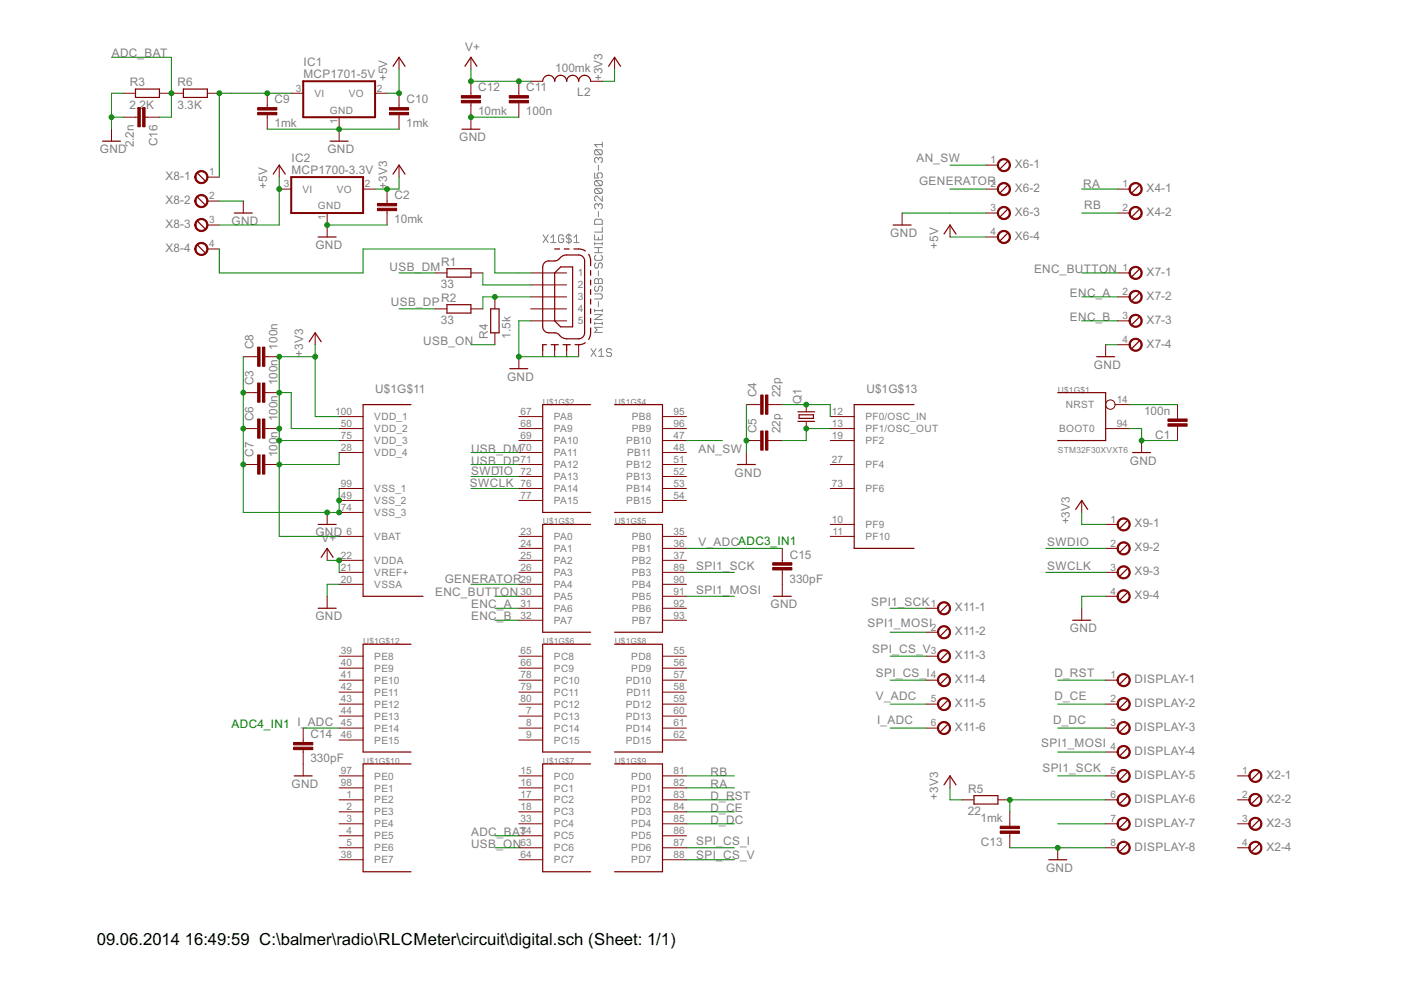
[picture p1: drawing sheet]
<svg xmlns="http://www.w3.org/2000/svg" width="297mm" height="210mm" viewBox="0 0 297 210" stroke-linecap="round" stroke-linejoin="round" font-family="sans-serif">
<g fill="none" stroke="#808080" stroke-width=".21">
<path d="M126.1 36.7v1h.8l-.3-.8 .3-.2h.5l.3 .2v.6l-.3 .2M126.3 31.7h1.1l.3 .3v.6l-.3 .2M126.3 38.3h1.1l.3 .3v.5l-.3 .3M126.3 39.9h1.1l.3 .3v.5l-.3 .3M126.3 31.7l-.2 .3v.6l.2 .2h1.1M126.3 38.3l-.2 .3v.5l.2 .3h1.1M126.3 39.9l-.2 .3v.5l.2 .3h1.1M126.3 39.9l1.1 1.1M126.3 38.3l1.1 1.1M126.3 31.7l1.1 1.1M126.9 33.7l.2-.3h.3l.3 .3v.5l-.3 .3M126.9 33.7l-.3-.3h-.3l-.2 .3v.5l.2 .3"/>
<path d="M126.9 33.7v.2M126.9 35v1.1M127.7 30.1v1.1M127.7 30.6h-1.6l.5 .6M115.1 49.8l1.1 1.6M116.2 49.8l-1.1 1.6M116.8 50.4l.5-.6v1.6M116.8 51.4h1.1M119.5 50.1l-.3-.3h-.5l-.3 .3v1.1l.3 .2h.5l.3-.2v-.6h-.5M120.6 49.5v2.2M121.1 50.1l-.2-.3h-.6l-.2 .3v.3l.2 .2h.6l.2 .3v.3l-.2 .2h-.6l-.2-.2M121.7 51.4h1.1"/>
<path d="M121.7 50.4l.5-.6v1.6M126.1 46.8l.2-.3h1.1l.3 .3v.8h-1.6zM126.1 49.8v1h1.6v-1M126.1 51.4v.5M126.1 53.6h1.6M126.1 52.5h1.6M126.1 51.7h1.6M126.3 54.1l-.2 .3v.5l.2 .3h1.1l.3-.3v-.5l-.3-.3M126.3 55.8l-.2 .2v.6l.2 .3h.3l.3-.3v-.6l.2-.2h.3l.3 .2v.6l-.3 .3M126.3 59h.3l.3 .3 .2-.3h.3l.3 .3v.8h-1.6v-.8zM126.9 43.5l.2-.3h.3l.3 .3v.5l-.3 .3M126.9 43.5l-.3-.3h-.3l-.2 .3v.5l.2 .3"/>
<path d="M126.9 43.5v.3M126.9 44.9v1M126.9 50.3v.5M126.9 52.5v1.1M126.9 57.4v1.1M126.9 59.3v.8M127.7 41.6v1.1l-1.1-1.1h-.3l-.2 .2v.6l.2 .3M127.7 48.1v1.1h-1.6M127.7 51.4v.5M125.3 73.9l1.1 1.7M126.1 62.3h1.3l.3 .3v.5l-.3 .3h-1.3M126.1 68.6h1.6"/>
<path d="M126.1 65.6v.5M126.1 68.3v.6M126.1 66.7h1.6l-1.6 1.1h1.6M126.1 65.8h1.6M126.3 60.7l-.2 .2v.6l.2 .3h.3l.3-.3v-.6l.2-.2h.3l.3 .2v.6l-.3 .3M126.4 73.9l-1.1 1.7M126.9 63.9v1.1M126.9 74.5l.6-.6v1.7M126.9 75.6h1.1M127.7 69.4h-1.6l.5 .5-.5 .6h1.6M127.7 65.6v.5M127.7 68.3v.6"/>
<path d="M129.7 74.2l-.3-.3h-.6l-.2 .3v.3l.2 .2h.6l.3 .3v.3l-.3 .3h-.6l-.2-.3"/>
</g>
<g fill="none" stroke="#800000" stroke-width=".25">
<path d="M28.7 18.9h5.1v1.8h-5.1zM38.9 18.9h5.1v1.8h-5.1zM83.3 14.1l1.3-2 1.3 2M98.6 14.1l1.2-2 1.3 2M115.1 17.2a1.27 1.27 0 0 1 1.2-1.2 1.27 1.27 0 0 1 1.3 1.2 1.27 1.27 0 0 1 1.3-1.2 1.27 1.27 0 0 1 1.2 1.2 1.27 1.27 0 0 1 1.3-1.2 1.27 1.27 0 0 1 1.3 1.2 1.27 1.27 0 0 1 1.3-1.2 1.27 1.27 0 0 1 1.2 1.2M129 14.1l1.3-2 1.3 2M21.7 29.9h3.8M41.9 36.8l1.6 1.5M57.9 36.9l1.3-1.9 1.3 1.9M70 29.9h3.8M83.3 36.9l1.3-1.9 1.3 1.9M97.9 27.4h3.8"/>
<path d="M213.6 34.2l-1.5 1.6M213.6 39.3l-1.5 1.6M241.5 39.3l-1.5 1.6M41.9 41.9l1.6 1.5M41.9 46.9l1.6 1.6M41.9 52l1.6 1.6M49.7 45.2h3.8M67.5 50.2h3.8M94.8 57h5v1.8h-5zM115.4 55.8l.1-.2a2.38 2.38 0 0 1 2.1-.3l.8-.3 .7-.7 1-.2h2.9l.7 .4 .3 .8-.1 15.5-.4 .7-.8 .3h-2.9l-.7-.3-.7-.7a2.51 2.51 0 0 0-2.1-.2l-.8-.3-.3-.5-.1-.5v-12.7zM117.6 52.8h1M118.9 56.6h2.5v12.7h-2.5l-1.3-1.3v-10.1z"/>
<path d="M119.6 52.8h1.1M121.7 52.8h1.4l1 .4M124.8 53.9l.4 1v1.4M125.2 57.4v1M125.2 59.4v1M189.4 47.7h3.8M200.2 49.6l1.2-1.9 1.3 1.9M213.6 44.4l-1.5 1.5M213.6 49.5l-1.5 1.5M241.5 44.4l-1.5 1.5M241.5 57.1l-1.5 1.5M65.6 72.5l1.2-1.9 1.3 1.9"/>
<path d="M94.8 64.6h5v1.8h-5zM104 65.5h1.8v5.1h-1.8zM108.1 78.2h3.8M115.1 73.1h.7M116.8 73.1h1.6M119.4 73.1h1.5M124.1 72.7l-1 .4h-1.2M125.2 69.5v1.4l-.4 1.1M125.2 61.4v1M125.2 63.4v1.1M125.2 65.5v1M125.2 67.5v1"/>
<path d="M232.5 75.6h3.8M241.5 62.2l-1.5 1.5M241.5 67.3l-1.5 1.5M241.5 72.3l-1.5 1.6M87.1 85.8h-10.1v40.6h12.7M125.2 85.8h-10.1v22.8h10.1M130.3 85.8h10.2v22.8h-10.2M156.3 98.5h3.8M169.2 87.3h3.5M169.2 89.3h3.5M169.4 87.9h3.1v.8h-3.1zM193.8 85.8h-12.7v30.5h12.7"/>
<path d="M224.3 83.2h10.1v10.2h-10.1M240.1 95.9h3.8M67.5 111.2h3.8M68.1 118.2l1.3-1.9 1.2 1.9M125.2 111.2h-10.1v22.8h10.1M130.3 111.2h10.2v22.8h-10.2M228.1 108l1.2-1.9 1.3 1.9M239 110.4l-1.5 1.6M239 115.5l-1.5 1.5M67.5 129h3.8M87.1 136.6h-10.1v22.8h10.1M125.2 136.6h-10.1v22.8h10.1"/>
<path d="M130.3 136.6h10.2v22.8h-10.2M164 126.4h3.8M200.9 128.2l-1.5 1.5M200.9 133.3l-1.5 1.5M200.9 138.4l-1.5 1.5M227.4 131.5h3.8M239 120.6l-1.5 1.5M239 125.7l-1.5 1.5M200.9 148.5l-1.5 1.6M200.9 143.4l-1.5 1.6M200.9 153.6l-1.5 1.5M239 143.4l-1.5 1.6"/>
<path d="M239 148.5l-1.5 1.6M239 153.6l-1.5 1.5M239 158.7l-1.5 1.5M62.4 164.5h3.8M87.1 162h-10.1v22.8h10.1M125.2 162h-10.1v22.8h10.1M130.3 162h10.2v22.8h-10.2M200.2 166.4l1.2-1.9 1.3 1.9M206.5 168.7h5.1v1.8h-5.1zM239 163.7l-1.5 1.6M239 168.8l-1.5 1.5M239 173.9l-1.5 1.5"/>
<path d="M239 179l-1.5 1.5M266.9 163.7l-1.5 1.6M266.9 168.8l-1.5 1.5M266.9 173.9l-1.5 1.5M266.9 179l-1.5 1.5M222.4 182.3h3.8"/>
</g>
<g fill="none" stroke="#800000" stroke-width=".21">
<path d="M26.2 19.8h2.5M33.8 19.8h5.1M44 19.8h2.5M56.7 19.8v3M61.7 19.8h2.6M79.5 19.8h2.6M84.6 12.1v2.6M84.6 19.8v3M99.8 12.1v2.6M99.8 17.2v3.1M110 17.2v3.1M112.5 17.2h2.6"/>
<path d="M125.2 17.2h2.6M130.3 12.1v2.6M23.6 27.4v2.5M26.2 24.8h3M30.8 24.8h3M44 37.5h2.5M56.7 24.3v3.1M59.2 35v2.5M71.9 24.8v5.1M84.6 24.3v3.1M84.6 35v2.5M99.8 21.8v5.6"/>
<path d="M110 21.8v3M209 35h2.6M44 42.6h2.5M44 47.7h2.5M44 52.8h2.5M51.6 42.6v2.6M59.2 40.1h2.5M69.4 45.2v5M77 40.1h2.5M82.1 40.1v3M82.1 44.7v3M92.2 57.9h2.6"/>
<path d="M99.8 57.9h2.6M112.5 57.9h7.6M191.3 45.2v2.5M201.4 47.7v2.5M209 40.1h2.6M209 45.2h2.6M209 50.2h2.6M237 40.1h2.5M237 45.2h2.5M237 57.9h2.5M51.6 75.6h3M56.2 75.6h3"/>
<path d="M66.8 70.6v2.5M92.2 65.5h2.6M99.8 65.5h2.6M104.9 62.9v2.6M104.9 70.6v2.5M110 75.6v2.6M112.5 60.4h7.6M112.5 62.9h7.6M112.5 65.5h7.6M112.5 68h7.6M115.1 73.1v2.5M117.6 73.1v2.5"/>
<path d="M120.1 73.1v2.5M122.7 73.1v2.5M234.4 73.1v2.5M237 62.9h2.5M237 68h2.5M237 73.1h2.5M51.6 90.9h3M51.6 98.5h3M51.6 83.2h3M56.2 90.9h3M56.2 98.5h3M56.2 83.2h3"/>
<path d="M71.9 90.9h5.1M71.9 88.3h5.1M71.9 93.4h5.1M71.9 95.9h5.1M110 90.9h5.1M110 88.3h5.1M110 93.4h5.1M110 95.9h5.1M110 98.5h5.1M140.5 90.9h5M140.5 88.3h5M140.5 93.4h5"/>
<path d="M140.5 95.9h5M140.5 98.5h5M158.2 85.8h3.1M158.2 93.4h3.1M158.2 95.9v2.6M162.8 85.8h3.1M162.8 93.4h3.1M170.9 85.8v1.5M170.9 89.3v1.6M176 90.9h5.1M176 88.3h5.1M176 93.4h5.1"/>
<path d="M176 98.5h5.1M234.4 90.9h5.1M236.4 85.8h3.1M242 93.4v2.5M249.7 85.8v3M249.7 90.4v3M69.4 108.6v2.6M69.4 116.3v2.5M71.9 103.6h5.1M71.9 106.1h5.1M71.9 113.7h5.1M71.9 118.8h5.1"/>
<path d="M71.9 108.6h5.1M110 101h5.1M110 103.6h5.1M110 106.1h5.1M110 113.7h5.1M110 116.3h5.1M110 118.8h5.1M140.5 101h5M140.5 103.6h5M140.5 106.1h5M140.5 113.7h5M140.5 116.3h5"/>
<path d="M140.5 118.8h5M165.9 116.3v3M176 103.6h5.1M176 113.7h5.1M176 111.2h5.1M229.3 106.1v2.5M234.4 116.3h2.6M234.4 111.2h2.6M69.4 126.4v2.6M71.9 121.3h5.1M71.9 123.9h5.1M71.9 139.1h5.1"/>
<path d="M110 121.3h5.1M110 123.9h5.1M110 126.4h5.1M110 129h5.1M110 131.5h5.1M110 139.1h5.1M140.5 121.3h5M140.5 123.9h5M140.5 126.4h5M140.5 129h5M140.5 131.5h5M140.5 139.1h5"/>
<path d="M165.9 120.8v5.6M196.3 129h2.6M196.3 139.1h2.6M196.3 134h2.6M229.3 129v2.5M234.4 121.3h2.6M234.4 126.4h2.6M64.3 154.4v3M64.3 158.9v5.6M71.9 151.8h5.1M71.9 154.4h5.1M71.9 156.9h5.1"/>
<path d="M71.9 141.7h5.1M71.9 144.2h5.1M71.9 146.7h5.1M71.9 149.3h5.1M110 151.8h5.1M110 154.4h5.1M110 156.9h5.1M110 141.7h5.1M110 144.2h5.1M110 146.7h5.1M110 149.3h5.1M140.5 151.8h5"/>
<path d="M140.5 154.4h5M140.5 156.9h5M140.5 141.7h5M140.5 144.2h5M140.5 146.7h5M140.5 149.3h5M196.3 154.4h2.6M196.3 144.2h2.6M196.3 149.3h2.6M234.4 154.4h2.6M234.4 144.2h2.6M234.4 149.3h2.6"/>
<path d="M234.4 159.4h2.6M71.9 164.5h5.1M71.9 167h5.1M71.9 169.6h5.1M71.9 172.1h5.1M71.9 174.7h5.1M71.9 177.2h5.1M71.9 179.7h5.1M110 164.5h5.1M110 167h5.1M110 169.6h5.1M110 172.1h5.1"/>
<path d="M110 174.7h5.1M110 177.2h5.1M110 179.7h5.1M140.5 164.5h5M140.5 167h5M140.5 169.6h5M140.5 172.1h5M140.5 174.7h5M140.5 177.2h5M140.5 179.7h5M201.4 164.5v2.5M204 169.6h2.5"/>
<path d="M211.6 169.6h2.5M214.1 172.1v3.1M214.1 176.7v3M224.3 179.7v2.6M234.4 164.5h2.6M234.4 169.6h2.6M234.4 174.7h2.6M234.4 179.7h2.6M262.4 164.5h2.5M262.4 169.6h2.5M262.4 174.7h2.5M262.4 179.7h2.5"/>
<path d="M71.9 182.3h5.1M110 182.3h5.1M140.5 182.3h5"/>
<circle cx="235.4" cy="85.8" r=".99"/>
</g>
<g fill="#800000" stroke="#800000" stroke-width=".21">
<path d="M108 21.3h4v.5h-4z"/>
<path d="M108 20.3h4v.5h-4z"/>
<path d="M97.8 21.3h4.1v.5h-4.1z"/>
<path d="M97.8 20.3h4.1v.5h-4.1z"/>
<path d="M247.6 88.8h4.1v.5h-4.1z"/>
<path d="M247.6 89.9h4.1v.5h-4.1z"/>
<path d="M80 44.2h4.1v.5h-4.1z"/>
<path d="M80 43.1h4.1v.5h-4.1z"/>
<path d="M55.6 81.2h.6v4.1h-.6z"/>
<path d="M54.6 81.2h.5v4.1h-.5z"/>
<path d="M162.3 83.8h.5v4h-.5z"/>
<path d="M161.3 83.8h.5v4h-.5z"/>
<path d="M162.3 91.4h.5v4h-.5z"/>
<path d="M161.3 91.4h.5v4h-.5z"/>
<path d="M55.6 88.8h.6v4.1h-.6z"/>
<path d="M54.6 88.8h.5v4.1h-.5z"/>
<path d="M55.6 96.5h.6v4h-.6z"/>
<path d="M54.6 96.5h.5v4h-.5z"/>
<path d="M55.6 73.6h.6v4.1h-.6z"/>
<path d="M54.6 73.6h.5v4.1h-.5z"/>
<path d="M54.6 23.8h4.1v.5h-4.1z"/>
<path d="M54.6 22.8h4.1v.5h-4.1z"/>
<path d="M82.6 23.8h4v.5h-4z"/>
<path d="M82.6 22.8h4v.5h-4z"/>
<path d="M212.1 175.2h4v.5h-4z"/>
<path d="M212.1 176.2h4v.5h-4z"/>
<path d="M62.3 158.4h4v.5h-4z"/>
<path d="M62.3 157.4h4v.5h-4z"/>
<path d="M163.8 120.3h4.1v.5h-4.1z"/>
<path d="M163.8 119.3h4.1v.5h-4.1z"/>
<path d="M29.2 22.8h.5v4.1h-.5z"/>
<path d="M30.2 22.8h.6v4.1h-.6z"/>
</g>
<g fill="#800000" stroke="#800000" stroke-width=".21">
<path d="M239.8 39.1a1.4 1.4 0 0 1 2.2 .3 1.4 1.4 0 0 1-.9 2 1.4 1.4 0 0 1-1.7-1.3h.2a1.15 1.15 0 0 1 1.6-1.1 1.15 1.15 0 0 1 .3 1.9 1.15 1.15 0 0 1-1.8-.5l-.1-.3h-.2z" fill-rule="evenodd"/>
<path d="M239.8 44.2a1.4 1.4 0 0 1 2.2 .3 1.4 1.4 0 0 1-.9 2 1.4 1.4 0 0 1-1.7-1.3h.2a1.15 1.15 0 0 1 1.6-1.1 1.15 1.15 0 0 1 .3 1.9 1.15 1.15 0 0 1-1.8-.6l-.1-.2h-.2z" fill-rule="evenodd"/>
<path d="M237.2 110.2a1.4 1.4 0 0 1 2.2 .3 1.4 1.4 0 0 1-.8 2 1.4 1.4 0 0 1-1.8-1.3h.3a1.15 1.15 0 0 1 1.6-1.1 1.15 1.15 0 0 1 .3 1.9 1.15 1.15 0 0 1-1.9-.5v-.3h-.3z" fill-rule="evenodd"/>
<path d="M237.2 115.3a1.4 1.4 0 0 1 2.2 .3 1.4 1.4 0 0 1-.8 2 1.4 1.4 0 0 1-1.8-1.3h.3a1.15 1.15 0 0 1 1.6-1.1 1.15 1.15 0 0 1 .3 1.9 1.15 1.15 0 0 1-1.9-.6v-.2h-.3z" fill-rule="evenodd"/>
<path d="M237.2 120.4a1.4 1.4 0 0 1 2.2 .2 1.4 1.4 0 0 1-.8 2.1 1.4 1.4 0 0 1-1.8-1.4h.3a1.15 1.15 0 0 1 1.6-1 1.15 1.15 0 0 1 .3 1.9 1.15 1.15 0 0 1-1.9-.6v-.3h-.3z" fill-rule="evenodd"/>
<path d="M237.2 125.5a1.4 1.4 0 0 1 2.2 .2 1.4 1.4 0 0 1-.8 2.1 1.4 1.4 0 0 1-1.8-1.4h.3a1.15 1.15 0 0 1 1.6-1.1 1.15 1.15 0 0 1 .3 2 1.15 1.15 0 0 1-1.9-.6v-.3h-.3z" fill-rule="evenodd"/>
<path d="M199.1 128a1.39 1.39 0 0 1 2.2 .3 1.39 1.39 0 0 1-.8 2 1.39 1.39 0 0 1-1.7-1.3h.2a1.14 1.14 0 0 1 1.7-1 1.14 1.14 0 0 1 .1 1.9 1.14 1.14 0 0 1-1.8-.7v-.2h-.2z" fill-rule="evenodd"/>
<path d="M199.1 133.1a1.39 1.39 0 0 1 2.2 .2 1.39 1.39 0 0 1-.8 2.1 1.39 1.39 0 0 1-1.7-1.4h.2a1.14 1.14 0 0 1 1.7-.9 1.14 1.14 0 0 1 .1 1.9 1.14 1.14 0 0 1-1.8-.7v-.3h-.2z" fill-rule="evenodd"/>
<path d="M199.1 138.2a1.39 1.39 0 0 1 2.2 .2 1.39 1.39 0 0 1-.8 2.1 1.39 1.39 0 0 1-1.7-1.4h.2a1.14 1.14 0 0 1 1.7-.9 1.14 1.14 0 0 1 .1 1.9 1.14 1.14 0 0 1-1.8-.7v-.3h-.2z" fill-rule="evenodd"/>
<path d="M199.1 143.3a1.39 1.39 0 0 1 2.2 .2 1.39 1.39 0 0 1-.8 2.1 1.39 1.39 0 0 1-1.7-1.4h.2a1.14 1.14 0 0 1 1.7-.9 1.14 1.14 0 0 1 .1 1.9 1.14 1.14 0 0 1-1.8-.7v-.3h-.2z" fill-rule="evenodd"/>
<path d="M199.1 148.3a1.4 1.4 0 0 1 2.2 .2 1.4 1.4 0 0 1-.8 2.1 1.4 1.4 0 0 1-1.7-1.3h.2a1.14 1.14 0 0 1 1.7-1 1.14 1.14 0 0 1 .1 2 1.14 1.14 0 0 1-1.8-.7v-.3h-.2z" fill-rule="evenodd"/>
<path d="M199.1 153.4a1.4 1.4 0 0 1 2.2 .2 1.4 1.4 0 0 1-.8 2.1 1.4 1.4 0 0 1-1.7-1.3h.2a1.14 1.14 0 0 1 1.7-1 1.14 1.14 0 0 1 .1 1.9 1.14 1.14 0 0 1-1.8-.7v-.2h-.2z" fill-rule="evenodd"/>
<path d="M237.2 143.3a1.4 1.4 0 0 1 2.2 .2 1.4 1.4 0 0 1-.8 2.1 1.4 1.4 0 0 1-1.8-1.4h.3a1.15 1.15 0 0 1 1.6-1.1 1.15 1.15 0 0 1 .3 1.9 1.15 1.15 0 0 1-1.9-.5v-.3h-.3z" fill-rule="evenodd"/>
<path d="M237.2 148.3a1.4 1.4 0 0 1 2.2 .2 1.4 1.4 0 0 1-.8 2.1 1.4 1.4 0 0 1-1.8-1.3h.3a1.15 1.15 0 0 1 1.6-1.1 1.15 1.15 0 0 1 .3 1.9 1.15 1.15 0 0 1-1.9-.5v-.3h-.3z" fill-rule="evenodd"/>
<path d="M237.2 153.4a1.4 1.4 0 0 1 2.2 .2 1.4 1.4 0 0 1-.8 2.1 1.4 1.4 0 0 1-1.8-1.3h.3a1.15 1.15 0 0 1 1.6-1.1 1.15 1.15 0 0 1 .3 1.9 1.15 1.15 0 0 1-1.9-.6v-.2h-.3z" fill-rule="evenodd"/>
<path d="M237.2 158.5a1.4 1.4 0 0 1 2.2 .2 1.4 1.4 0 0 1-.8 2.1 1.4 1.4 0 0 1-1.8-1.4h.3a1.15 1.15 0 0 1 1.6-1 1.15 1.15 0 0 1 .3 1.9 1.15 1.15 0 0 1-1.9-.6v-.3h-.3z" fill-rule="evenodd"/>
<path d="M237.2 163.6a1.4 1.4 0 0 1 2.2 .2 1.4 1.4 0 0 1-.8 2.1 1.4 1.4 0 0 1-1.8-1.4h.3a1.15 1.15 0 0 1 1.6-1 1.15 1.15 0 0 1 .3 1.9 1.15 1.15 0 0 1-1.9-.6v-.3h-.3z" fill-rule="evenodd"/>
<path d="M237.2 168.6a1.4 1.4 0 0 1 2.2 .3 1.4 1.4 0 0 1-.8 2.1 1.4 1.4 0 0 1-1.8-1.4h.3a1.15 1.15 0 0 1 1.6-1.1 1.15 1.15 0 0 1 .3 1.9 1.15 1.15 0 0 1-1.9-.5v-.3h-.3z" fill-rule="evenodd"/>
<path d="M237.2 173.7a1.4 1.4 0 0 1 2.2 .3 1.4 1.4 0 0 1-.8 2 1.4 1.4 0 0 1-1.8-1.3h.3a1.15 1.15 0 0 1 1.6-1.1 1.15 1.15 0 0 1 .3 1.9 1.15 1.15 0 0 1-1.9-.5v-.3h-.3z" fill-rule="evenodd"/>
<path d="M237.2 178.8a1.4 1.4 0 0 1 2.2 .2 1.4 1.4 0 0 1-.8 2.1 1.4 1.4 0 0 1-1.8-1.4h.3a1.15 1.15 0 0 1 1.6-1 1.15 1.15 0 0 1 .3 1.9 1.15 1.15 0 0 1-1.9-.6v-.3h-.3z" fill-rule="evenodd"/>
<path d="M211.8 34.1a1.4 1.4 0 0 1 2.2 .1 1.4 1.4 0 0 1-.8 2.1 1.4 1.4 0 0 1-1.7-1.3h.2a1.15 1.15 0 0 1 1.6-1.1 1.15 1.15 0 0 1 .3 1.9 1.15 1.15 0 0 1-1.9-.5v-.3h-.2z" fill-rule="evenodd"/>
<path d="M211.8 39.1a1.4 1.4 0 0 1 2.2 .2 1.4 1.4 0 0 1-.8 2.1 1.4 1.4 0 0 1-1.7-1.3h.2a1.15 1.15 0 0 1 1.6-1.1 1.15 1.15 0 0 1 .3 1.9 1.15 1.15 0 0 1-1.9-.5v-.3h-.2z" fill-rule="evenodd"/>
<path d="M211.8 44.2a1.4 1.4 0 0 1 2.2 .2 1.4 1.4 0 0 1-.8 2.1 1.4 1.4 0 0 1-1.7-1.3h.2a1.15 1.15 0 0 1 1.6-1.1 1.15 1.15 0 0 1 .3 1.9 1.15 1.15 0 0 1-1.9-.6v-.2h-.2z" fill-rule="evenodd"/>
<path d="M211.8 49.3a1.4 1.4 0 0 1 2.2 .2 1.4 1.4 0 0 1-.8 2.1 1.4 1.4 0 0 1-1.7-1.4h.2a1.15 1.15 0 0 1 1.6-1 1.15 1.15 0 0 1 .3 1.9 1.15 1.15 0 0 1-1.9-.6v-.3h-.2z" fill-rule="evenodd"/>
<path d="M265.2 163.6a1.4 1.4 0 0 1 2.2 .2 1.4 1.4 0 0 1-.9 2.1 1.4 1.4 0 0 1-1.7-1.4h.2a1.15 1.15 0 0 1 1.6-1 1.15 1.15 0 0 1 .3 1.9 1.15 1.15 0 0 1-1.8-.6l-.1-.3h-.2z" fill-rule="evenodd"/>
<path d="M265.2 168.6a1.4 1.4 0 0 1 2.2 .3 1.4 1.4 0 0 1-.9 2 1.4 1.4 0 0 1-1.7-1.3h.2a1.15 1.15 0 0 1 1.6-1.1 1.15 1.15 0 0 1 .3 1.9 1.15 1.15 0 0 1-1.8-.5l-.1-.3h-.2z" fill-rule="evenodd"/>
<path d="M265.2 173.7a1.4 1.4 0 0 1 2.2 .3 1.4 1.4 0 0 1-.9 2 1.4 1.4 0 0 1-1.7-1.3h.2a1.15 1.15 0 0 1 1.6-1.1 1.15 1.15 0 0 1 .3 1.9 1.15 1.15 0 0 1-1.8-.5l-.1-.3h-.2z" fill-rule="evenodd"/>
<path d="M265.2 178.8a1.4 1.4 0 0 1 2.2 .2 1.4 1.4 0 0 1-.9 2.1 1.4 1.4 0 0 1-1.7-1.4h.2a1.15 1.15 0 0 1 1.6-1 1.15 1.15 0 0 1 .3 1.9 1.15 1.15 0 0 1-1.8-.6l-.1-.3h-.2z" fill-rule="evenodd"/>
<path d="M239.8 56.9a1.4 1.4 0 0 1 2.2 .2 1.4 1.4 0 0 1-.8 2.1 1.4 1.4 0 0 1-1.8-1.3h.2a1.15 1.15 0 0 1 1.6-1.1 1.15 1.15 0 0 1 .3 1.9 1.15 1.15 0 0 1-1.8-.6l-.1-.2h-.2z" fill-rule="evenodd"/>
<path d="M239.8 62a1.4 1.4 0 0 1 2.2 .2 1.4 1.4 0 0 1-.8 2.1 1.4 1.4 0 0 1-1.8-1.4h.2a1.15 1.15 0 0 1 1.6-1 1.15 1.15 0 0 1 .3 1.9 1.15 1.15 0 0 1-1.8-.6l-.1-.3h-.2z" fill-rule="evenodd"/>
<path d="M239.8 67.1a1.4 1.4 0 0 1 2.2 .2 1.4 1.4 0 0 1-.8 2.1 1.4 1.4 0 0 1-1.8-1.4h.2a1.15 1.15 0 0 1 1.6-1.1 1.15 1.15 0 0 1 .3 2 1.15 1.15 0 0 1-1.8-.6l-.1-.3h-.2z" fill-rule="evenodd"/>
<path d="M239.8 72.1a1.4 1.4 0 0 1 2.2 .3 1.4 1.4 0 0 1-.9 2.1 1.4 1.4 0 0 1-1.7-1.4h.2a1.15 1.15 0 0 1 1.6-1.1 1.15 1.15 0 0 1 .3 1.9 1.15 1.15 0 0 1-1.8-.5l-.1-.3h-.2z" fill-rule="evenodd"/>
<path d="M41.7 36.6a1.4 1.4 0 0 1 2.2 .2 1.4 1.4 0 0 1-.8 2.1 1.4 1.4 0 0 1-1.8-1.4h.3a1.15 1.15 0 0 1 1.6-1 1.15 1.15 0 0 1 .2 1.9 1.15 1.15 0 0 1-1.8-.6v-.3h-.3z" fill-rule="evenodd"/>
<path d="M41.7 41.7a1.4 1.4 0 0 1 2.2 .2 1.4 1.4 0 0 1-.8 2.1 1.4 1.4 0 0 1-1.8-1.4h.3a1.15 1.15 0 0 1 1.6-1.1 1.15 1.15 0 0 1 .2 2 1.15 1.15 0 0 1-1.8-.6v-.3h-.3z" fill-rule="evenodd"/>
<path d="M41.7 46.8a1.4 1.4 0 0 1 2.2 .2 1.4 1.4 0 0 1-.8 2.1 1.4 1.4 0 0 1-1.8-1.4h.3a1.15 1.15 0 0 1 1.6-1.1 1.15 1.15 0 0 1 .2 1.9 1.15 1.15 0 0 1-1.8-.5v-.3h-.3z" fill-rule="evenodd"/>
<path d="M41.7 51.8a1.4 1.4 0 0 1 2.2 .3 1.4 1.4 0 0 1-.8 2 1.4 1.4 0 0 1-1.8-1.3h.3a1.15 1.15 0 0 1 1.6-1.1 1.15 1.15 0 0 1 .2 1.9 1.15 1.15 0 0 1-1.8-.5v-.3h-.3z" fill-rule="evenodd"/>
</g>
<path d="M64.3 17.2h15.2v7.6h-15.2zM61.7 37.5h15.3v7.7h-15.3z" fill="none" stroke="#800000" stroke-width=".42"/>
<g fill="none" stroke="#008000" stroke-width=".21">
<path d="M23.6 12.1h12.7v12.7h-2.5M26.2 19.8h-2.6v7.6M61.7 19.8h-15.2v17.7M84.6 14.7v5.1h-2.5M99.8 14.7v2.5h12.7M130.3 14.7v2.5h-2.5M23.6 24.8h2.6M56.7 27.4h27.9M59.2 37.5v10.2h-12.7M84.6 37.5v2.6h-5.1M99.8 24.8h10.2M201.4 35h7.6"/>
<path d="M46.5 52.8v5.1h30.5v-5.1h27.9v5.1h7.6M46.5 42.6h5.1M69.4 47.7h12.7M84.6 57.9h7.6M102.4 57.9v2.5h10.1M191.3 45.2h17.7M201.4 40.1h7.6M201.4 50.2h7.6M229.3 40.1h7.7M229.3 45.2h7.7M229.3 57.9h7.7M51.6 75.6v33h20.3v-5"/>
<path d="M66.8 75.6h-7.6v38.1h12.7M66.8 73.1v15.2h5.1M84.6 65.5h7.6M99.8 73.1h5.1M112.5 62.9h-10.1v2.6M112.5 68h-2.5v7.6h12.7M229.3 62.9h7.7M229.3 68h7.7M234.4 73.1h2.6M59.2 83.2h2.5v7.7h10.2M59.2 93.4h12.7M71.9 95.9v2.6h-12.7"/>
<path d="M99.8 95.9h10.2M99.8 98.5h10.2M145.5 93.4h7.7M158.2 85.8v10.1M165.9 85.8h10.1v2.5M176 90.9h-5.1v2.5h-5M239.5 90.9h2.5v2.5h7.7M239.5 85.8h10.2M69.4 118.8h2.5v2.5M99.8 101h10.2M99.8 103.6h10.2M145.5 116.3h20.4"/>
<path d="M221.7 116.3h12.7M229.3 108.6v2.6h5.1M71.9 123.9h-2.5v2.5M99.8 123.9h10.2M104.9 126.4h5.1M104.9 129h5.1M104.9 131.5h5.1M145.5 126.4h10.2M145.5 121.3h10.2M188.7 139.1h7.6M188.7 129h7.6M188.7 134h7.6"/>
<path d="M221.7 121.3h12.7M234.4 126.4h-5.1v2.6M64.3 154.4h7.6M188.7 149.3h7.6M188.7 144.2h7.6M188.7 154.4h7.6M224.3 149.3h10.1M224.3 144.2h10.1M224.3 154.4h10.1M224.3 159.4h10.1M104.9 179.7h5.1M104.9 177.2h5.1"/>
<path d="M145.5 167h10.2M145.5 164.5h10.2M145.5 179.7h10.2M145.5 169.6h10.2M145.5 172.1h10.2M145.5 174.7h10.2M201.4 167v2.6h2.6M214.1 179.7h20.3M224.3 164.5h10.1M224.3 174.7h10.1M234.4 169.6h-20.3v2.5M145.5 182.3h10.2"/>
</g>
<g fill="#008000" stroke="#008000" stroke-width=".21">
<circle cx="59.2" cy="40.1" r=".51"/>
<circle cx="84.6" cy="19.8" r=".51"/>
<circle cx="104.9" cy="62.9" r=".51"/>
<circle cx="242" cy="93.4" r=".51"/>
<circle cx="110" cy="75.6" r=".51"/>
<circle cx="69.4" cy="47.7" r=".51"/>
<circle cx="158.2" cy="93.4" r=".51"/>
<circle cx="71.9" cy="108.6" r=".51"/>
<circle cx="71.9" cy="106.1" r=".51"/>
<circle cx="69.4" cy="108.6" r=".51"/>
<circle cx="51.6" cy="98.5" r=".51"/>
<circle cx="51.6" cy="90.9" r=".51"/>
<circle cx="51.6" cy="83.2" r=".51"/>
<circle cx="71.9" cy="27.4" r=".51"/>
<circle cx="224.3" cy="179.7" r=".51"/>
<circle cx="99.8" cy="24.8" r=".51"/>
<circle cx="23.6" cy="24.8" r=".51"/>
<circle cx="82.1" cy="40.1" r=".51"/>
<circle cx="59.2" cy="93.4" r=".51"/>
<circle cx="59.2" cy="90.9" r=".51"/>
<circle cx="59.2" cy="83.2" r=".51"/>
<circle cx="59.2" cy="75.6" r=".51"/>
<circle cx="59.2" cy="98.5" r=".51"/>
<circle cx="66.8" cy="75.6" r=".51"/>
<circle cx="99.8" cy="17.2" r=".51"/>
<circle cx="110" cy="17.2" r=".51"/>
<circle cx="71.9" cy="118.8" r=".51"/>
<circle cx="170.9" cy="85.8" r=".51"/>
<circle cx="170.9" cy="90.9" r=".51"/>
<circle cx="56.7" cy="19.8" r=".51"/>
<circle cx="46.5" cy="19.8" r=".51"/>
<circle cx="214.1" cy="169.6" r=".51"/>
<circle cx="36.3" cy="19.8" r=".51"/>
</g>
<g font-size="4">
<text x="20.5" y="200.4">09.06.2014</text>
<text x="39.2" y="200.4">16:49:59 C:\balmer\radio\RLCMeter\circuit\digital.sch (Sheet: 1/1)</text>
</g>
<g font-size="2.8" fill="#808080">
<text x="98.6" y="10.9">V+</text>
<text x="23.7" y="12.2">ADC_BAT</text>
<text x="64.3" y="16.6">MCP1701-5V</text>
<text x="64.3" y="14.1">IC1</text>
<text x="82.1" y="17.2" transform="rotate(-90 82.1 17.2)">+5V</text>
<text x="117.7" y="15.2">100mk</text>
<text x="127.8" y="17.2" transform="rotate(-90 127.8 17.2)">+3V3</text>
<text x="27.5" y="23.1">2.</text>
<text x="27.5" y="18.3">R3</text>
<text x="29.6" y="23.1">2</text>
<text x="31" y="23.1">K</text>
<text x="37.6" y="23.1">3.3K</text>
<text x="37.7" y="18.3">R6</text>
<text x="58.2" y="21.9">C9</text>
<text x="86.2" y="21.9">C10</text>
<text x="101.4" y="19.4">C12</text>
<text x="111.6" y="19.4">C11</text>
<text x="122.4" y="20.3">L2</text>
<text x="58.2" y="27">1mk</text>
<text x="86.1" y="27">1mk</text>
<text x="97.3" y="29.9">GND</text>
<text x="101.4" y="24.5">10mk</text>
<text x="111.5" y="24.5">100n</text>
<text x="21.2" y="32.5">GND</text>
<text x="28.3" y="31.3" transform="rotate(-90 28.3 31.3)">2.2n</text>
<text x="33.4" y="31" transform="rotate(-90 33.4 31)">C16</text>
<text x="61.8" y="34.4">IC2</text>
<text x="69.4" y="32.5">GND</text>
<text x="194.3" y="34.2">AN_SW</text>
<text x="215.2" y="35.6">X6-1</text>
<text x="35.1" y="38.2">X8-1</text>
<text x="56.7" y="40.1" transform="rotate(-90 56.7 40.1)">+5V</text>
<text x="61.8" y="36.9">MCP1700-3.3V</text>
<text x="82.1" y="40.1" transform="rotate(-90 82.1 40.1)">+3V3</text>
<text x="194.9" y="39.3">GENERATOR</text>
<text x="215.2" y="40.7">X6-2</text>
<text x="229.6" y="39.8">RA</text>
<text x="243.1" y="40.7">X4-1</text>
<text x="35.1" y="43.3">X8-2</text>
<text x="49.1" y="47.7">GND</text>
<text x="83.6" y="47.3">10mk</text>
<text x="83.6" y="42.2">C2</text>
<text x="215.2" y="45.8">X6-3</text>
<text x="229.9" y="44.4">RB</text>
<text x="243.1" y="45.8">X4-2</text>
<text x="35.1" y="48.3">X8-3</text>
<text x="35.1" y="53.4">X8-4</text>
<text x="66.9" y="52.8">GND</text>
<text x="188.8" y="50.2">GND</text>
<text x="198.9" y="52.8" transform="rotate(-90 198.9 52.8)">+5V</text>
<text x="215.2" y="50.9">X6-4</text>
<text x="82.6" y="57.4">USB_DM</text>
<text x="93.5" y="56.4">R1</text>
<text x="219.2" y="57.9">ENC_BUTTON</text>
<text x="243.1" y="58.5">X7-1</text>
<text x="82.9" y="65">USB_DP</text>
<text x="93.5" y="61.2">33</text>
<text x="93.5" y="64">R2</text>
<text x="226.9" y="62.9">ENC_A</text>
<text x="243.1" y="63.6">X7-2</text>
<text x="93.5" y="68.8">33</text>
<text x="103.4" y="71.8" transform="rotate(-90 103.4 71.8)">R4</text>
<text x="108.2" y="71.8" transform="rotate(-90 108.2 71.8)">1.5k</text>
<text x="226.9" y="68">ENC_B</text>
<text x="243.1" y="68.7">X7-3</text>
<text x="53.7" y="74.1" transform="rotate(-90 53.7 74.1)">C8</text>
<text x="58.8" y="74.1" transform="rotate(-90 58.8 74.1)">100n</text>
<text x="64.3" y="75.6" transform="rotate(-90 64.3 75.6)">+3V3</text>
<text x="89.7" y="73.1">USB_ON</text>
<text x="243.1" y="73.7">X7-4</text>
<text x="53.7" y="81.7" transform="rotate(-90 53.7 81.7)">C3</text>
<text x="58.8" y="81.7" transform="rotate(-90 58.8 81.7)">100n</text>
<text x="79.6" y="83.3">U$1G$11</text>
<text x="107.5" y="80.7">GND</text>
<text x="183.7" y="83.3">U$1G$13</text>
<text x="231.9" y="78.2">GND</text>
<text x="53.7" y="89.3" transform="rotate(-90 53.7 89.3)">C6</text>
<text x="58.8" y="89.4" transform="rotate(-90 58.8 89.4)">100n</text>
<text x="160.4" y="84.2" transform="rotate(-90 160.4 84.2)">C4</text>
<text x="165.5" y="84.3" transform="rotate(-90 165.5 84.3)">22p</text>
<text x="169.9" y="85.8" transform="rotate(-90 169.9 85.8)">Q1</text>
<text x="242.6" y="88">100n</text>
<text x="99.9" y="96">USB_DM</text>
<text x="148.1" y="96">AN_SW</text>
<text x="160.4" y="91.8" transform="rotate(-90 160.4 91.8)">C5</text>
<text x="165.5" y="91.9" transform="rotate(-90 165.5 91.9)">22p</text>
<text x="244.9" y="93">C1</text>
<text x="53.7" y="96.9" transform="rotate(-90 53.7 96.9)">C7</text>
<text x="58.8" y="97" transform="rotate(-90 58.8 97)">100n</text>
<text x="99.9" y="98.5">USB_DP</text>
<text x="99.9" y="100.8">SWDIO</text>
<text x="155.7" y="101">GND</text>
<text x="239.5" y="98.5">GND</text>
<text x="99.6" y="103.3">SWCLK</text>
<text x="66.9" y="113.7">GND</text>
<text x="226.8" y="111.2" transform="rotate(-90 226.8 111.2)">+3V3</text>
<text x="240.6" y="111.8">X9-1</text>
<text x="68.1" y="115">V+</text>
<text x="148.1" y="115.8">V_ADCADC3_IN1</text>
<text x="167.4" y="118.4">C15</text>
<text x="222" y="115.8">SWDIO</text>
<text x="240.6" y="116.9">X9-2</text>
<text x="94.3" y="123.6">GENERATOR</text>
<text x="147.6" y="120.8">SPI1_SCK</text>
<text x="147.6" y="125.9">SPI1_MOSI</text>
<text x="167.4" y="123.5">330pF</text>
<text x="222" y="120.8">SWCLK</text>
<text x="240.6" y="122">X9-3</text>
<text x="66.9" y="131.5">GND</text>
<text x="92.3" y="126.4">ENC_BUTTON</text>
<text x="99.9" y="129">ENC_A</text>
<text x="99.9" y="131.5">ENC_B</text>
<text x="163.4" y="129">GND</text>
<text x="184.7" y="128.5">SPI1_SCK</text>
<text x="202.5" y="129.6">X11-1</text>
<text x="240.6" y="127.1">X9-4</text>
<text x="183.9" y="133">SPI1_MOSI</text>
<text x="202.5" y="134.7">X11-2</text>
<text x="226.9" y="134">GND</text>
<text x="185" y="138.4">SPI_CS_V</text>
<text x="185.7" y="143.4">SPI_CS_I</text>
<text x="202.5" y="139.8">X11-3</text>
<text x="223.6" y="143.4">D_RST</text>
<text x="185.7" y="148.5">V_ADC</text>
<text x="202.5" y="144.8">X11-4</text>
<text x="202.5" y="149.9">X11-5</text>
<text x="223.6" y="148.5">D_CE</text>
<text x="240.6" y="144.8">DISPLAY-1</text>
<text x="240.6" y="149.9">DISPLAY-2</text>
<text x="186" y="153.6">I_ADC</text>
<text x="202.5" y="155">X11-6</text>
<text x="223.3" y="153.6">D_DC</text>
<text x="240.6" y="155">DISPLAY-3</text>
<text x="65.8" y="161.6">330pF</text>
<text x="65.8" y="156.5">C14</text>
<text x="220.8" y="158.4">SPI1_MOSI</text>
<text x="240.6" y="160.1">DISPLAY-4</text>
<text x="61.8" y="167.1">GND</text>
<text x="150.7" y="167.1">RA</text>
<text x="150.7" y="164.5">RB</text>
<text x="221" y="163.8">SPI1_SCK</text>
<text x="240.6" y="165.2">DISPLAY-5</text>
<text x="268.5" y="165.2">X2-1</text>
<text x="150.7" y="169.6">D_RST</text>
<text x="150.7" y="172.1">D_CE</text>
<text x="198.9" y="169.6" transform="rotate(-90 198.9 169.6)">+3V3</text>
<text x="205.2" y="172.9">22</text>
<text x="205.3" y="168.1">R5</text>
<text x="240.6" y="170.2">DISPLAY-6</text>
<text x="268.5" y="170.2">X2-2</text>
<text x="99.9" y="179.8">USB_ON</text>
<text x="99.9" y="177.2">ADC_BAT</text>
<text x="147.6" y="179.2">SPI_CS_I</text>
<text x="150.7" y="174.7">D_DC</text>
<text x="207.9" y="174.3">1mk</text>
<text x="208" y="179.4">C13</text>
<text x="240.6" y="175.3">DISPLAY-7</text>
<text x="268.5" y="175.3">X2-3</text>
<text x="147.6" y="182">SPI_CS_V</text>
<text x="221.8" y="184.8">GND</text>
<text x="240.6" y="180.4">DISPLAY-8</text>
<text x="268.5" y="180.4">X2-4</text>
</g>
<text font-size="2.8" fill="#008000" x="49.1" y="154.4">ADC4_IN1 I_ADC</text>
<g font-size="2.4" fill="#808080">
<text x="62.7" y="19.4">3</text>
<text x="66.7" y="20.5">VI</text>
<text x="74" y="20.5">VO</text>
<text x="79.9" y="19.4">2</text>
<text x="69.9" y="24.1">GND</text>
<text x="71.5" y="26.4" transform="rotate(-90 71.5 26.4)">1</text>
<text x="210" y="34.7">1</text>
<text x="44.3" y="37.2">1</text>
<text x="60.2" y="39.7">3</text>
<text x="64.1" y="40.8">VI</text>
<text x="71.4" y="40.8">VO</text>
<text x="77.3" y="39.7">2</text>
<text x="210" y="39.7">2</text>
<text x="238" y="39.7">1</text>
<text x="44.3" y="42.3">2</text>
<text x="44.3" y="47.3">3</text>
<text x="67.4" y="44.4">GND</text>
<text x="69" y="46.7" transform="rotate(-90 69 46.7)">1</text>
<text x="210" y="44.8">3</text>
<text x="238" y="44.8">2</text>
<text x="44.3" y="52.4">4</text>
<text x="210" y="49.9">4</text>
<text x="122.5" y="58.6">1</text>
<text x="238" y="57.5">1</text>
<text x="122.5" y="61.2">2</text>
<text x="122.5" y="63.7">3</text>
<text x="238" y="62.6">2</text>
<text x="122.5" y="66.2">4</text>
<text x="122.5" y="68.8">5</text>
<text x="238" y="67.7">3</text>
<text x="238" y="72.7">4</text>
<text x="71.1" y="88">100</text>
<text x="79.4" y="89.1">VDD_1</text>
<text x="110.4" y="88">67</text>
<text x="117.4" y="89.1">PA8</text>
<text x="134" y="89.1">PB8</text>
<text x="142.8" y="88">95</text>
<text x="176.4" y="88">12</text>
<text x="183.5" y="89.1">PF0/OSC_IN</text>
<text x="226" y="86.6">NRST</text>
<text x="236.8" y="85.4">14</text>
<text x="72.3" y="90.5">50</text>
<text x="72.3" y="93.1">75</text>
<text x="72.3" y="95.6">28</text>
<text x="79.4" y="91.6">VDD_2</text>
<text x="79.4" y="94.2">VDD_3</text>
<text x="110.4" y="90.5">68</text>
<text x="110.4" y="93.1">69</text>
<text x="110.4" y="95.6">70</text>
<text x="117.4" y="91.6">PA9</text>
<text x="117.4" y="94.2">PA10</text>
<text x="132.8" y="94.2">PB10</text>
<text x="134" y="91.6">PB9</text>
<text x="142.8" y="90.5">96</text>
<text x="142.8" y="93.1">47</text>
<text x="142.8" y="95.6">48</text>
<text x="176.4" y="90.5">13</text>
<text x="176.4" y="93.1">19</text>
<text x="183.5" y="91.6">PF1/OSC_OUT</text>
<text x="183.5" y="94.2">PF2</text>
<text x="224.5" y="91.6">BOOT0</text>
<text x="236.8" y="90.5">94</text>
<text x="79.4" y="96.7">VDD_4</text>
<text x="110.4" y="98.1">71</text>
<text x="110.4" y="100.7">72</text>
<text x="117.4" y="96.7">PA11</text>
<text x="117.4" y="99.3">PA12</text>
<text x="117.4" y="101.8">PA13</text>
<text x="132.8" y="99.3">PB12</text>
<text x="132.8" y="101.8">PB13</text>
<text x="132.9" y="96.7">PB11</text>
<text x="142.8" y="98.1">51</text>
<text x="142.8" y="100.7">52</text>
<text x="176.4" y="98.1">27</text>
<text x="183.5" y="99.3">PF4</text>
<text x="72.3" y="103.2">99</text>
<text x="72.3" y="105.8">49</text>
<text x="79.4" y="104.3">VSS_1</text>
<text x="79.4" y="106.9">VSS_2</text>
<text x="110.4" y="103.2">76</text>
<text x="110.4" y="105.8">77</text>
<text x="117.4" y="104.3">PA14</text>
<text x="117.4" y="106.9">PA15</text>
<text x="132.8" y="104.3">PB14</text>
<text x="132.8" y="106.9">PB15</text>
<text x="142.8" y="103.2">53</text>
<text x="142.8" y="105.8">54</text>
<text x="176.4" y="103.2">73</text>
<text x="183.5" y="104.3">PF6</text>
<text x="72.3" y="108.3">74</text>
<text x="73.5" y="113.4">6</text>
<text x="79.4" y="109.4">VSS_3</text>
<text x="110.4" y="113.4">23</text>
<text x="142.8" y="113.4">35</text>
<text x="176.4" y="110.8">10</text>
<text x="176.5" y="113.4">11</text>
<text x="183.5" y="112">PF9</text>
<text x="235.4" y="110.8">1</text>
<text x="72.3" y="118.5">22</text>
<text x="79.4" y="114.5">VBAT</text>
<text x="79.4" y="119.6">VDDA</text>
<text x="110.4" y="115.9">24</text>
<text x="110.4" y="118.5">25</text>
<text x="117.4" y="114.5">PA0</text>
<text x="117.4" y="117">PA1</text>
<text x="117.4" y="119.6">PA2</text>
<text x="134" y="114.5">PB0</text>
<text x="134" y="117">PB1</text>
<text x="134" y="119.6">PB2</text>
<text x="142.8" y="115.9">36</text>
<text x="142.8" y="118.5">37</text>
<text x="183.5" y="114.5">PF10</text>
<text x="235.4" y="115.9">2</text>
<text x="72.3" y="121">21</text>
<text x="72.3" y="123.5">20</text>
<text x="79.4" y="122.1">VREF+</text>
<text x="79.4" y="124.6">VSSA</text>
<text x="110.4" y="121">26</text>
<text x="110.4" y="123.5">29</text>
<text x="117.4" y="122.1">PA3</text>
<text x="117.4" y="124.6">PA4</text>
<text x="134" y="122.1">PB3</text>
<text x="134" y="124.6">PB4</text>
<text x="142.8" y="121">89</text>
<text x="142.8" y="123.5">90</text>
<text x="235.4" y="121">3</text>
<text x="110.4" y="126.1">30</text>
<text x="110.4" y="128.6">31</text>
<text x="110.4" y="131.1">32</text>
<text x="117.4" y="127.2">PA5</text>
<text x="117.4" y="129.7">PA6</text>
<text x="134" y="127.2">PB5</text>
<text x="134" y="129.7">PB6</text>
<text x="142.8" y="126.1">91</text>
<text x="142.8" y="128.6">92</text>
<text x="142.8" y="131.1">93</text>
<text x="197.3" y="128.6">1</text>
<text x="235.4" y="126.1">4</text>
<text x="117.4" y="132.3">PA7</text>
<text x="134" y="132.3">PB7</text>
<text x="197.3" y="133.7">2</text>
<text x="72.3" y="138.8">39</text>
<text x="72.3" y="141.3">40</text>
<text x="72.3" y="143.8">41</text>
<text x="79.4" y="139.9">PE8</text>
<text x="79.4" y="142.4">PE9</text>
<text x="110.4" y="138.8">65</text>
<text x="110.4" y="141.3">66</text>
<text x="110.4" y="143.8">78</text>
<text x="117.4" y="139.9">PC8</text>
<text x="117.4" y="142.4">PC9</text>
<text x="133.8" y="139.9">PD8</text>
<text x="133.8" y="142.4">PD9</text>
<text x="142.8" y="138.8">55</text>
<text x="142.8" y="141.3">56</text>
<text x="142.8" y="143.8">57</text>
<text x="197.3" y="138.8">3</text>
<text x="197.3" y="143.8">4</text>
<text x="235.4" y="143.8">1</text>
<text x="72.3" y="146.4">42</text>
<text x="72.3" y="148.9">43</text>
<text x="79.4" y="145">PE10</text>
<text x="79.4" y="147.5">PE11</text>
<text x="110.4" y="146.4">79</text>
<text x="110.4" y="148.9">80</text>
<text x="117.4" y="145">PC10</text>
<text x="117.4" y="147.5">PC11</text>
<text x="132.7" y="145">PD10</text>
<text x="132.8" y="147.5">PD11</text>
<text x="142.8" y="146.4">58</text>
<text x="142.8" y="148.9">59</text>
<text x="197.3" y="148.9">5</text>
<text x="235.4" y="148.9">2</text>
<text x="72.3" y="151.5">44</text>
<text x="72.3" y="154">45</text>
<text x="79.4" y="150">PE12</text>
<text x="79.4" y="152.6">PE13</text>
<text x="79.4" y="155.1">PE14</text>
<text x="111.5" y="151.5">7</text>
<text x="111.5" y="154">8</text>
<text x="117.4" y="152.6">PC13</text>
<text x="117.4" y="155.1">PC14</text>
<text x="117.4" y="150">PC12</text>
<text x="132.7" y="150">PD12</text>
<text x="132.7" y="152.6">PD13</text>
<text x="132.7" y="155.1">PD14</text>
<text x="142.8" y="151.5">60</text>
<text x="142.8" y="154">61</text>
<text x="197.3" y="154">6</text>
<text x="235.4" y="154">3</text>
<text x="72.3" y="156.5">46</text>
<text x="79.4" y="157.7">PE15</text>
<text x="111.5" y="156.5">9</text>
<text x="117.4" y="157.7">PC15</text>
<text x="132.7" y="157.7">PD15</text>
<text x="142.8" y="156.5">62</text>
<text x="235.4" y="159.1">4</text>
<text x="72.3" y="164.2">97</text>
<text x="72.3" y="166.7">98</text>
<text x="79.4" y="165.3">PE0</text>
<text x="79.4" y="167.8">PE1</text>
<text x="110.4" y="164.2">15</text>
<text x="110.4" y="166.7">16</text>
<text x="117.4" y="165.3">PC0</text>
<text x="117.4" y="167.8">PC1</text>
<text x="133.8" y="165.3">PD0</text>
<text x="133.8" y="167.8">PD1</text>
<text x="142.8" y="164.2">81</text>
<text x="142.8" y="166.7">82</text>
<text x="235.4" y="164.2">5</text>
<text x="263.4" y="164.2">1</text>
<text x="73.5" y="169.2">1</text>
<text x="73.5" y="171.8">2</text>
<text x="79.4" y="170.4">PE2</text>
<text x="79.4" y="172.9">PE3</text>
<text x="110.4" y="169.2">17</text>
<text x="110.4" y="171.8">18</text>
<text x="117.4" y="170.4">PC2</text>
<text x="117.4" y="172.9">PC3</text>
<text x="133.8" y="170.4">PD2</text>
<text x="133.8" y="172.9">PD3</text>
<text x="142.8" y="169.2">83</text>
<text x="142.8" y="171.8">84</text>
<text x="235.4" y="169.2">6</text>
<text x="263.4" y="169.2">2</text>
<text x="73.5" y="174.3">3</text>
<text x="73.5" y="176.9">4</text>
<text x="73.5" y="179.4">5</text>
<text x="79.4" y="175.4">PE4</text>
<text x="79.4" y="178">PE5</text>
<text x="110.4" y="174.3">33</text>
<text x="110.4" y="176.9">34</text>
<text x="110.4" y="179.4">63</text>
<text x="117.4" y="175.4">PC4</text>
<text x="117.4" y="178">PC5</text>
<text x="133.8" y="175.4">PD4</text>
<text x="133.8" y="178">PD5</text>
<text x="142.8" y="174.3">85</text>
<text x="142.8" y="176.9">86</text>
<text x="142.8" y="179.4">87</text>
<text x="235.4" y="174.3">7</text>
<text x="235.4" y="179.4">8</text>
<text x="263.4" y="174.3">3</text>
<text x="263.4" y="179.4">4</text>
<text x="72.3" y="181.9">38</text>
<text x="79.4" y="180.5">PE6</text>
<text x="79.4" y="183.1">PE7</text>
<text x="110.4" y="181.9">64</text>
<text x="117.4" y="180.5">PC6</text>
<text x="117.4" y="183.1">PC7</text>
<text x="133.8" y="180.5">PD6</text>
<text x="133.8" y="183.1">PD7</text>
<text x="142.8" y="181.9">88</text>
</g>
<g font-size="2" fill="#808080">
<text x="224.3" y="83.3">U$1G$1</text>
<text x="115.1" y="85.8">U$1G$2</text>
<text x="130.3" y="85.8">U$1G$4</text>
<text x="224.3" y="96">STM32F30XVXT6</text>
<text x="115.1" y="111.2">U$1G$3</text>
<text x="130.3" y="111.2">U$1G$5</text>
<text x="77" y="136.6">U$1G$12</text>
<text x="115.1" y="136.6">U$1G$6</text>
<text x="130.3" y="136.6">U$1G$8</text>
<text x="77" y="162">U$1G$10</text>
<text x="115.1" y="162">U$1G$7</text>
<text x="130.3" y="162">U$1G$9</text>
</g>
</svg>
